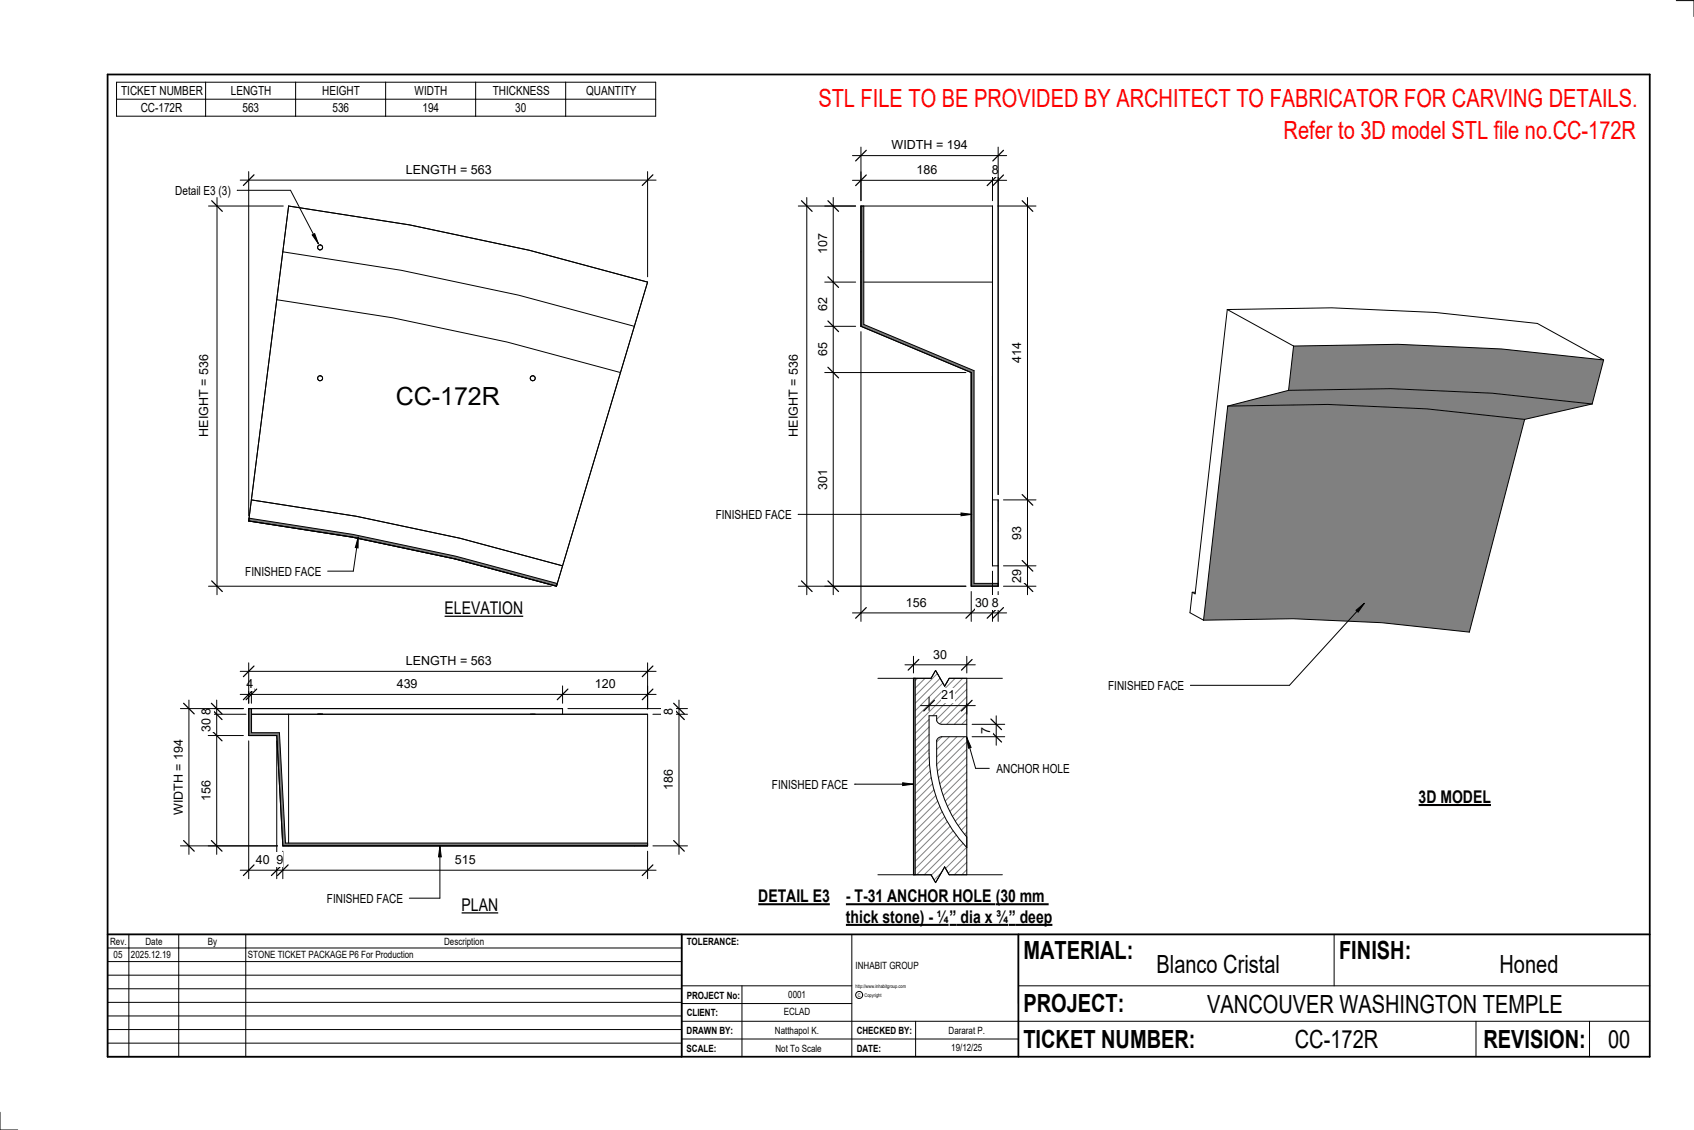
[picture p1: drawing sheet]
<svg xmlns="http://www.w3.org/2000/svg" width="914mm" height="610mm" viewBox="0 0 914 610" stroke-linecap="round" stroke-linejoin="round" font-family="sans-serif">
<g fill="#808080">
<path d="M663 219l54-1 53 3 53 5-30 115a775 775 0 0 0-143-6z"/>
<path d="M663 219l33-8 55-1 54 2 54 6-36 8-53-5-53-3z"/>
<path d="M698 187l57-1 55 2 56 6-7 24-54-6-54-2-55 1z"/>
</g>
<g fill="none" stroke="#000" stroke-width=".54">
<path d="M662 167l57-1 56 3 55 5 36 20M662 167l36 20M662 167l-17 153h-1M698 187l57-1 55 2 56 6M698 187l-2 24M866 194l-7 24M663 219l54-1 53 3 53 5M663 219l-13 116M696 211l-33 8M696 211l55-1 54 2 54 6M859 218l-36 8M823 226l-30 115-47-5-48-2-48 1"/>
<path d="M644 320l-2 11 8 4M645 319l-1 1"/>
</g>
<path d="M465 111h1v64l60 25v115h13v1h-15v-115l-59-25z" fill="#7c7c7c"/>
<g fill="none" stroke="#000" stroke-width=".54">
<path d="M465 111v41M465 111v65M465 111h71M466 111v64l60 25v115h13M536 111v41h-70M536 111v194M465 136v40M536 132v3M465 176l59 25M524 201v115M536 203v2M539 270h-3v35"/>
<path d="M539 270v35M539 270v46M524 281v35M524 316h15M536 305h3M539 305v11"/>
</g>
<path d="M134 280l57 8 55 12 55 15-1 1-54-14-56-12-56-9z" fill="#7c7c7c"/>
<g fill="none" stroke="#000" stroke-width=".54">
<path d="M153 136l64 10 63 13 62 17-7 25-61-16-62-14-63-9zM350 152l-64-17-65-14-65-10-22 170M350 152l-50 164M350 152l-8 24M134 281l2-11 56 9 56 11 56 15-4 11M134 281v-1l57 8 55 12 55 15-1 1M134 281l56 9 56 12 54 14"/>
<circle cx="173" cy="133" r="1.3"/>
<circle cx="173" cy="204" r="1.3"/>
<circle cx="288" cy="204" r="1.3"/>
</g>
<path d="M134 382h2v13h15l3 60h196v1h-197l-4-59h-15z" fill="#7c7c7c"/>
<g fill="none" stroke="#000" stroke-width=".54">
<path d="M134 382h170M134 382v15h15M134 382h2v13h15l3 60h196M136 382h168M149 397l4 59M156 385h194M156 385h-20h168M156 385v70M171 385h3zM286 385h3zM304 385h46M304 382v3"/>
<path d="M350 385v71M153 456h189M153 456h197M156 456h194"/>
</g>
<path d="M494 366v106h9l2 4 5-8 2 4h10v-15a73 73 0 0 1-20-50v-21h4v3l2 2h14v-25h-10l-2 4-5-8-2 4zM506 398v1a67 67 0 0 0 4 32 69 69 0 0 0 12 21v-55h-14z" fill="#fff"/>
<path d="M493 366h1v106h-1z" fill="#7c7c7c"/>
<g fill="none" stroke="#808080" stroke-width=".54">
<path d="M495 366l-1 1M499 366l-5 5M506 363l-12 12M507 366l-13 13M509 368l-15 15M516 366l-22 21M520 366l-26 26M522 368l-19 18M522 372l-16 16M522 376l-15 15M522 380l-11 11M502 388l-8 8"/>
<path d="M502 392l-8 8M502 396l-8 8M508 397l-2 3M512 397l-6 7M517 397l-11 11M521 397l-15 15M522 384l-7 7M522 388l-3 3M502 400l-8 8M502 404l-8 8M502 408l-8 8M502 412l-8 8"/>
<path d="M502 416l-8 8M503 419l-9 9M522 400l-16 16M522 404l-15 16M522 408l-15 15M522 412l-14 14M522 416l-13 13M503 423l-9 9M504 426l-10 10M505 429l-11 11M506 432l-12 12M507 435l-13 13"/>
<path d="M509 438l-15 14M522 421l-12 11M522 425l-11 10M522 429l-9 9M522 433l-8 7M522 437l-6 6M510 441l-16 15M511 443l-17 18M513 446l-19 19M514 448l-20 21M516 451l-21 21M518 453l-19 19"/>
<path d="M520 455l-17 17M522 457l-12 12M522 441l-5 4M522 445l-3 3M522 449l-1 1M508 471l-4 4M522 461l-10 10M522 465l-7 7M522 469l-3 3"/>
</g>
<path d="M445 111h17M450 107v214M445 152h17M445 176h17M445 201h76M445 316h76M493 366h10l2-4 5 8 2-4h10v106h-10l-2-4-5 8-2-4h-10zM494 366v106M522 391h-14l-2-2v-3h-4a112 112 0 0 0 4 45 73 73 0 0 0 16 26M522 397h-14l-2 2a67 67 0 0 0 6 37 69 69 0 0 0 10 16" fill="none" stroke="#000" stroke-width=".54"/>
<path d="M447 108l6 6M447 149l6 6M447 173l6 6M447 198l6 6M447 313l6 6" fill="none" stroke="#000" stroke-width=".67"/>
<g fill="#fff">
<path d="M440 253h8v11h-8z"/>
<path d="M440 185h8v7h-8z"/>
<path d="M440 160h8v8h-8z"/>
<path d="M440 126h8v11h-8z"/>
</g>
<path d="M431 111h31M435 107v214M431 316h90" fill="none" stroke="#000" stroke-width=".54"/>
<path d="M433 108l5 6M433 313l5 6" fill="none" stroke="#000" stroke-width=".67"/>
<path d="M425 192h7v44h-7z" fill="#fff"/>
<path d="M460 97h83M465 93v15M536 93v15M539 93v174" fill="none" stroke="#000" stroke-width=".54"/>
<path d="M468 94l-6 6M539 94l-6 6M542 94l-6 6" fill="none" stroke="#000" stroke-width=".67"/>
<g fill="#fff">
<path d="M535 88h4v7h-4z"/>
<path d="M495 88h11v7h-11z"/>
</g>
<path d="M465 79v29M539 79v188M460 84h83" fill="none" stroke="#000" stroke-width=".54"/>
<path d="M468 81l-6 6M542 81l-6 6" fill="none" stroke="#000" stroke-width=".67"/>
<path d="M481 75h41v7h-41z" fill="#fff"/>
<path d="M539 111h20M555 107v214M542 270h17M542 305h17M542 316h17" fill="none" stroke="#000" stroke-width=".54"/>
<path d="M552 108l5 6M552 267l5 6M552 302l5 6M552 313l5 6" fill="none" stroke="#000" stroke-width=".67"/>
<g fill="#fff">
<path d="M545 307h8v7h-8z"/>
<path d="M545 284h8v7h-8z"/>
<path d="M545 185h8v11h-8z"/>
</g>
<path d="M465 179v156M524 319v16M536 308v27M539 319v16M460 331h83" fill="none" stroke="#000" stroke-width=".54"/>
<path d="M468 328l-6 6M527 328l-6 6M539 328l-6 6M542 328l-6 6" fill="none" stroke="#000" stroke-width=".67"/>
<g fill="#fff">
<path d="M535 321h4v8h-4z"/>
<path d="M526 321h8v8h-8z"/>
<path d="M489 321h11v8h-11z"/>
<path d="M214 206h56v15h-56z"/>
</g>
<path d="M128 103h29l15 28M169 127l1-1 2 5z" fill="none" stroke="#000" stroke-width=".54"/>
<path d="M169 127l1-1 2 5z" fill="#000"/>
<path d="M95 99h29v8h-29z" fill="#fff"/>
<path d="M130 97h224M134 93v185M350 93v56" fill="none" stroke="#000" stroke-width=".54"/>
<path d="M137 94l-6 6M352 94l-5 6" fill="none" stroke="#000" stroke-width=".67"/>
<path d="M219 88h46v7h-46z" fill="#fff"/>
<path d="M113 111h40M117 107v214M113 316h185" fill="none" stroke="#000" stroke-width=".54"/>
<path d="M114 108l6 6M114 313l6 6" fill="none" stroke="#000" stroke-width=".67"/>
<path d="M106 192h8v44h-8z" fill="#fff"/>
<path d="M130 375h224M134 370v9M136 370v9M304 370v9M350 370v12" fill="none" stroke="#000" stroke-width=".54"/>
<path d="M137 372l-6 5M139 372l-6 5M307 372l-6 5M352 372l-5 5" fill="none" stroke="#000" stroke-width=".67"/>
<g fill="#fff">
<path d="M321 365h11v8h-11z"/>
<path d="M214 365h11v8h-11z"/>
<path d="M133 365h4v8h-4z"/>
</g>
<path d="M134 358v21M350 358v24M130 362h224" fill="none" stroke="#000" stroke-width=".54"/>
<path d="M137 359l-6 6M352 359l-5 6" fill="none" stroke="#000" stroke-width=".67"/>
<path d="M219 353h46v7h-46z" fill="#fff"/>
<path d="M117 378v83M112 397h19M112 385h21M112 382h19M112 456h38" fill="none" stroke="#000" stroke-width=".54"/>
<path d="M114 379l6 6M114 394l6 6M114 382l6 6M114 453l6 6" fill="none" stroke="#000" stroke-width=".67"/>
<g fill="#fff">
<path d="M108 382h7v4h-7z"/>
<path d="M108 387h7v8h-7z"/>
<path d="M108 421h7v11h-7z"/>
</g>
<path d="M367 378v83M307 382h64M352 385h19M352 456h19" fill="none" stroke="#000" stroke-width=".54"/>
<path d="M364 379l5 6M364 382l5 6M364 453l5 6" fill="none" stroke="#000" stroke-width=".67"/>
<g fill="#fff">
<path d="M357 382h8v4h-8z"/>
<path d="M357 415h8v11h-8z"/>
</g>
<path d="M102 378v83M97 382h34M97 456h53" fill="none" stroke="#000" stroke-width=".54"/>
<path d="M99 379l6 6M99 453l6 6" fill="none" stroke="#000" stroke-width=".67"/>
<path d="M93 399h7v41h-7z" fill="#fff"/>
<path d="M134 400v74M149 400v74M153 459v15M350 459v15M130 469h224" fill="none" stroke="#000" stroke-width=".54"/>
<path d="M137 467l-6 5M152 467l-5 5M156 467l-6 5M352 467l-5 5" fill="none" stroke="#000" stroke-width=".67"/>
<g fill="#fff">
<path d="M246 460h11v8h-11z"/>
<path d="M149 460h4v8h-4z"/>
<path d="M138 460h7v8h-7z"/>
</g>
<path d="M474 366h29l2-4 5 8 2-4h29M461 423h32M487 422l6 1-6 1zM474 472h29l2 4 5-8 2 4h29" fill="none" stroke="#000" stroke-width=".54"/>
<path d="M487 422l6 1-6 1z" fill="#000"/>
<g fill="#fff">
<path d="M417 419h40v8h-40z"/>
<path d="M409 478h39v11h-39z"/>
</g>
<path d="M409 488h39" fill="none" stroke="#000" stroke-width="1.1" stroke-linecap="butt"/>
<g fill="#fff">
<path d="M457 478h80v11h-80z"/>
<path d="M537 478h29v11h-29z"/>
<path d="M457 489h56v11h-56z"/>
<path d="M513 489h3v11h-3z"/>
<path d="M516 489h28v11h-28z"/>
<path d="M544 489h4v11h-4z"/>
<path d="M548 489h20v11h-20z"/>
</g>
<path d="M457 488h80M457 499h55M513 499h31M537 488h29M544 499h24" fill="none" stroke="#000" stroke-width="1.1" stroke-linecap="butt"/>
<path d="M525 397h17M525 391h17M538 386v16" fill="none" stroke="#000" stroke-width=".54"/>
<path d="M535 395l6 5M535 388l6 6" fill="none" stroke="#000" stroke-width=".67"/>
<path d="M528 392h8v4h-8z" fill="#fff"/>
<path d="M502 376v7M522 379v6M497 381h29" fill="none" stroke="#000" stroke-width=".54"/>
<path d="M504 378l-5 6M525 378l-6 6" fill="none" stroke="#000" stroke-width=".67"/>
<path d="M508 371h7v8h-7z" fill="#fff"/>
<path d="M522 398l2 5-1 1z" fill="#000"/>
<path d="M522 398l2 5-1 1zM522 398l5 17h7" fill="none" stroke="#000" stroke-width=".54"/>
<path d="M538 411h39v7h-39z" fill="#fff"/>
<path d="M488 359h38M493 354v9M522 354v9" fill="none" stroke="#000" stroke-width=".54"/>
<path d="M496 356l-6 6M525 356l-6 6" fill="none" stroke="#000" stroke-width=".67"/>
<path d="M504 349h7v8h-7z" fill="#fff"/>
<g fill="none" stroke="#000" stroke-width=".54">
<path d="M905 0h9v9M460 504v66M720 504v28M891 504h-341v37M368 532h92M401 532v38M550 532h341M368 551h523M368 541h92M494 551v19M797 551v19M858 551v19"/>
<path d="M368 561h182M0 600v10h10"/>
<circle cx="464" cy="537" r="1.9"/>
</g>
<path d="M58 40h833v530h-833zM58 504h833M368 504v66M550 504v66" fill="none" stroke="#000" stroke-width=".96"/>
<g fill="#fff">
<path d="M652 534h192v15h-192z"/>
<path d="M513 562h17v6h-17z"/>
<path d="M425 533h10v6h-10z"/>
<path d="M423 543h15v6h-15z"/>
<path d="M418 553h24v6h-24z"/>
<path d="M624 513h68v15h-68z"/>
<path d="M809 513h33v15h-33z"/>
<path d="M512 553h20v6h-20z"/>
<path d="M699 553h45v15h-45z"/>
<path d="M442 45h443v16h-443z"/>
<path d="M868 553h12v15h-12z"/>
<path d="M61 512h5v6h-5z"/>
<path d="M693 63h192v15h-192z"/>
<path d="M240 323h43v10h-43z"/>
</g>
<path d="M240 332h42" fill="none" stroke="#000" stroke-width=".69" stroke-linecap="butt"/>
<path d="M249 483h20v11h-20z" fill="#fff"/>
<path d="M249 492h20" fill="none" stroke="#000" stroke-width=".69" stroke-linecap="butt"/>
<g fill="none" stroke="#000" stroke-width=".54">
<path d="M63 44h291v19h-291zM63 54h291M111 44v19M160 44v19M208 44v19M257 44v19M305 44v19M58 504h310v66h-310zM58 519h310M58 511h310M70 504v66M96 504v66"/>
<path d="M133 504v66M58 533h310M58 526h310M58 555h310M58 548h310M58 541h310M58 563h310"/>
</g>
<path d="M766 424h39v12h-39z" fill="#fff"/>
<path d="M766 434h39" fill="none" stroke="#000" stroke-width="1.1" stroke-linecap="butt"/>
<path d="M431 277h93M519 277h5l-5 1z" fill="none" stroke="#000" stroke-width=".54"/>
<path d="M519 277h5l-5 1z" fill="#000"/>
<path d="M386 274h41v7h-41z" fill="#fff"/>
<path d="M732 329l4-3-3 4zM736 326l-40 44h-53" fill="none" stroke="#000" stroke-width=".54"/>
<path d="M732 329l4-3-3 4z" fill="#000"/>
<path d="M598 366h41v8h-41z" fill="#fff"/>
<path d="M193 290v6l-1-1z" fill="#000"/>
<path d="M193 290v6l-1-1zM193 290l-2 18h-14" fill="none" stroke="#000" stroke-width=".54"/>
<path d="M132 304h41v8h-41z" fill="#fff"/>
<path d="M237 457l1 5h-1z" fill="#000"/>
<path d="M237 457l1 5h-1zM237 457v28h-16" fill="none" stroke="#000" stroke-width=".54"/>
<path d="M176 481h41v7h-41z" fill="#fff"/>
<g font-size="13.5" fill="#f00">
<text x="442" y="58">STL FILE TO BE PROVIDED BY ARCHITECT TO FABRICATOR FOR CARVING DETAILS.</text>
<text x="693" y="75">Refer to 3D model STL file no.CC-172R</text>
</g>
<g font-size="13.5">
<text x="214" y="218">CC-172R</text>
<text x="552" y="517">MATERIAL:</text>
<text x="723" y="517">FINISH:</text>
<text x="624" y="525">Blanco Cristal</text>
<text x="809" y="525">Honed</text>
<text x="552" y="546">PROJECT:</text>
<text x="652" y="546">VANCOUVER WASHINGTON TEMPLE</text>
<text x="552" y="565">TICKET NUMBER:</text>
<text x="699" y="565">CC-172R</text>
<text x="801" y="565">REVISION:</text>
<text x="868" y="565">00</text>
</g>
<g font-size="9.4">
<text x="240" y="331">ELEVATION</text>
<text x="766" y="433">3D MODEL</text>
<text x="249" y="491">PLAN</text>
<text x="409" y="487">DETAIL E3</text>
<text x="457" y="487">- T-31 ANCHOR HOLE</text>
<text x="537" y="487">(30 mm</text>
<text x="457" y="498">thick stone) - ¼</text>
<text x="513" y="498">”</text>
<text x="519" y="498">dia x ¾</text>
<text x="544" y="498">”</text>
<text x="550" y="498">deep</text>
</g>
<g font-size="6.7">
<text x="65" y="51">TICKET NUMBER</text>
<text x="125" y="51">LENGTH</text>
<text x="174" y="51">HEIGHT</text>
<text x="224" y="51">WIDTH</text>
<text x="266" y="51">THICKNESS</text>
<text x="316" y="51">QUANTITY</text>
<text x="76" y="60">CC-172R</text>
<text x="131" y="60">563</text>
<text x="179" y="60">536</text>
<text x="228" y="60">194</text>
<text x="278" y="60">30</text>
<text x="481" y="81">WIDTH = 194</text>
<text x="219" y="94">LENGTH = 563</text>
<text x="495" y="94">186</text>
<text x="535" y="94">8</text>
<text x="95" y="105">Detail E3 (3)</text>
<text x="446" y="137" transform="rotate(-90 446 137)">107</text>
<text x="446" y="168" transform="rotate(-90 446 168)">62</text>
<text x="446" y="192" transform="rotate(-90 446 192)">65</text>
<text x="551" y="196" transform="rotate(-90 551 196)">414</text>
<text x="112" y="236" transform="rotate(-90 112 236)">HEIGHT = 536</text>
<text x="431" y="236" transform="rotate(-90 431 236)">HEIGHT = 536</text>
<text x="446" y="264" transform="rotate(-90 446 264)">301</text>
<text x="386" y="280">FINISHED FACE</text>
<text x="551" y="291" transform="rotate(-90 551 291)">93</text>
<text x="132" y="311">FINISHED FACE</text>
<text x="551" y="314" transform="rotate(-90 551 314)">29</text>
<text x="489" y="327">156</text>
<text x="526" y="327">30</text>
<text x="535" y="327">8</text>
<text x="219" y="359">LENGTH = 563</text>
<text x="504" y="355">30</text>
<text x="133" y="371">4</text>
<text x="214" y="371">439</text>
<text x="321" y="371">120</text>
<text x="508" y="377">21</text>
<text x="598" y="372">FINISHED FACE</text>
<text x="114" y="386" transform="rotate(-90 114 386)">8</text>
<text x="363" y="386" transform="rotate(-90 363 386)">8</text>
<text x="114" y="395" transform="rotate(-90 114 395)">30</text>
<text x="534" y="396" transform="rotate(-90 534 396)">7</text>
<text x="538" y="417">ANCHOR HOLE</text>
<text x="417" y="425">FINISHED FACE</text>
<text x="363" y="426" transform="rotate(-90 363 426)">186</text>
<text x="114" y="432" transform="rotate(-90 114 432)">156</text>
<text x="99" y="440" transform="rotate(-90 99 440)">WIDTH = 194</text>
<text x="138" y="466">40</text>
<text x="149" y="466">9</text>
<text x="246" y="466">515</text>
<text x="176" y="487">FINISHED FACE</text>
</g>
<g font-size="5.4">
<text x="59" y="510">Rev.</text>
<text x="79" y="510">Date</text>
<text x="112" y="510">By</text>
<text x="240" y="510">Description</text>
<text x="371" y="510">TOLERANCE:</text>
<text x="61" y="517">05</text>
<text x="71" y="517">2025.12.19</text>
<text x="134" y="517">STONE TICKET PACKAGE P6 For Production</text>
<text x="462" y="523">INHABIT GROUP</text>
<text x="371" y="539">PROJECT No:</text>
<text x="425" y="538">0001</text>
<text x="371" y="548">CLIENT:</text>
<text x="423" y="548">ECLAD</text>
<text x="371" y="558">DRAWN BY:</text>
<text x="418" y="558">Natthapol K.</text>
<text x="462" y="558">CHECKED BY:</text>
<text x="512" y="558">Dararat P.</text>
<text x="371" y="567">SCALE:</text>
<text x="419" y="567">Not To Scale</text>
<text x="462" y="567">DATE:</text>
<text x="513" y="567">19/12/25</text>
</g>
<g font-size="2.7">
<text x="462" y="533">http://www.inhabitgroup.com</text>
<text x="463" y="538">C</text>
<text x="467" y="538">Copyright</text>
</g>
</svg>
